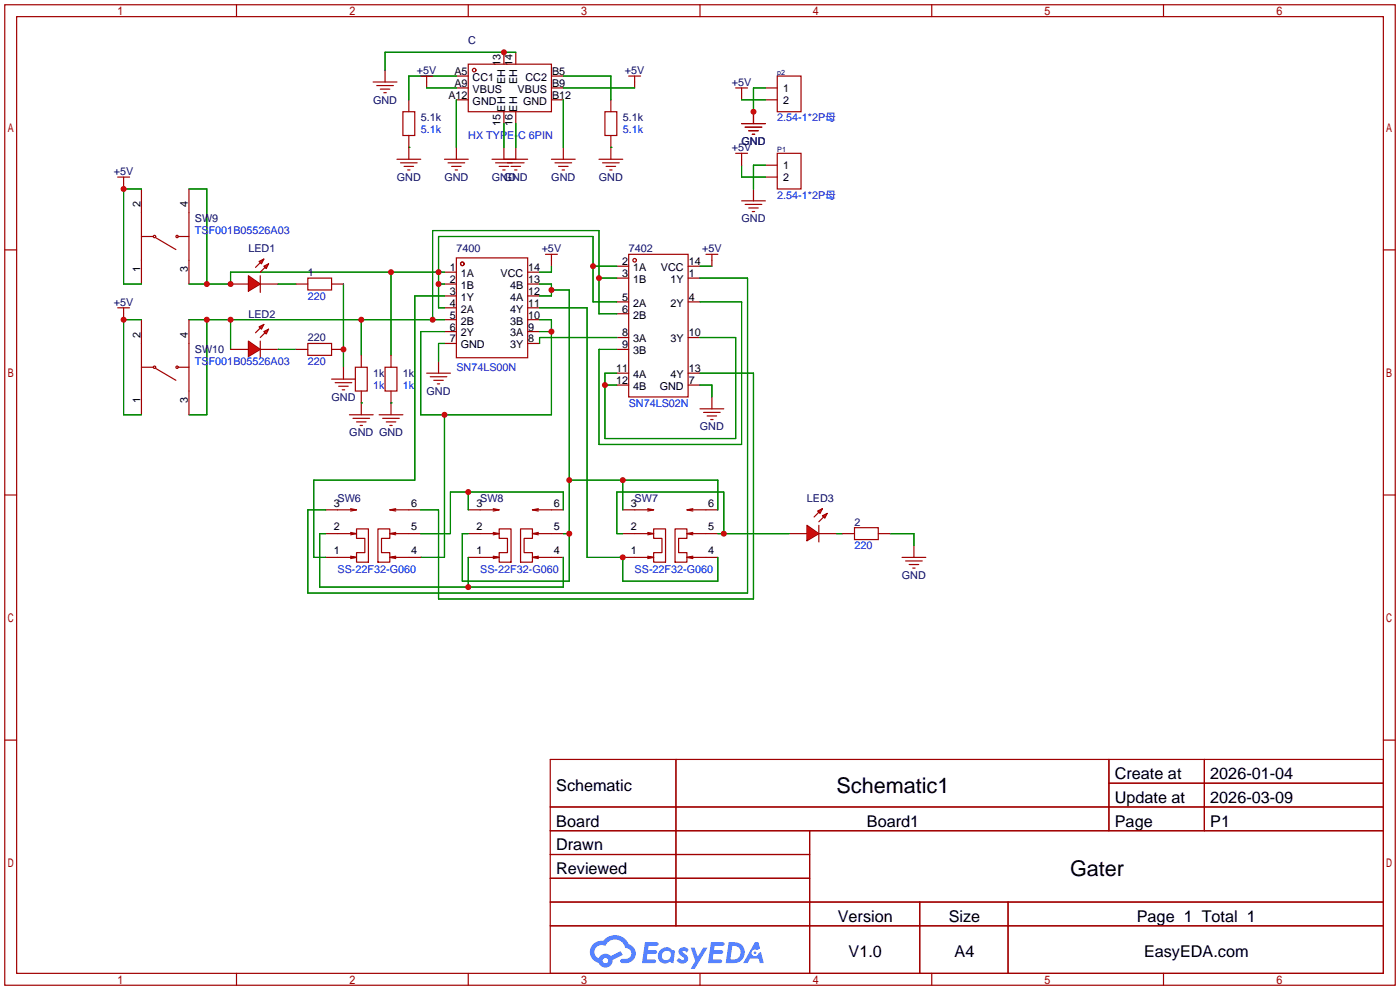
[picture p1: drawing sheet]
<svg xmlns="http://www.w3.org/2000/svg" width="299mm" height="212mm" viewBox="0 0 299 212" stroke-linecap="round" stroke-linejoin="round" font-family="sans-serif">
<g fill="none" stroke="#a10000" stroke-width=".25">
<path d="M1 1h297.2v209.6h-297.2zM3.6 3.6h292.1v204.4h-292.1zM50.5 1v2.6M100.1 1v2.6M149.6 1v2.6M199.1 1v2.6M248.7 1v2.6M1 53.4h2.6M295.7 53.4h2.5M1 105.8h2.6M295.7 105.8h2.5M1 158.2h2.6"/>
<path d="M295.7 158.2h2.5M117.6 162.3h178.1v45.7h-178.1zM117.6 172.5h178.1M117.6 177.5h178.1M144.5 162.3v35.6M173 177.5v30.5M237 162.3v15.2M237 167.4h58.7M257.4 162.3v15.2M117.6 182.6h55.4M117.6 192.8h178.1M117.6 187.7h55.4"/>
<path d="M117.6 197.9h178.1M196.6 192.8v15.2M215.4 192.8v15.2M50.5 208v2.6M100.1 208v2.6M149.6 208v2.6M199.1 208v2.6M248.7 208v2.6"/>
</g>
<g fill="#5487ff">
<path d="M145.3 202.7a1.3 1.3 0 0 1 1.9 .3l-.4 .6a.54 .54 0 0 0-.9-.2l.1 .2a1.34 1.34 0 0 1 .9 1.8 1.47 1.47 0 0 1-2.3-.1l.5-.6 .8 .5a.31 .31 0 0 0 .4-.3 .31 .31 0 0 0-.3-.4 1.12 1.12 0 0 1-.7-1.8z"/>
<path d="M147.6 202.5h.9l.6 2 1.2-2h.9l-2.7 4.6h-.9l1-1.7z"/>
<path d="M137.8 201.4h1.7a1.31 1.31 0 0 1 1.2 .2 .4 .4 0 0 1-.3 .5l-1.8 .1-.1 .9h1.6a.4 .4 0 0 1 .4 .4 .4 .4 0 0 1-.5 .4h-1.6l-.2 1.2h1.4a.46 .46 0 0 1 .5 0 .46 .46 0 0 1 .1 .5l-.4 .2h-2.6z"/>
<path d="M151.9 201.4h1.7a1.32 1.32 0 0 1 1.2 .2 .39 .39 0 0 1-.3 .5l-1.8 .1-.1 .9h1.6a.4 .4 0 0 1 .4 .4 .4 .4 0 0 1-.4 .4h-1.7l-.2 1.2h1.4a.46 .46 0 0 1 .5 0 .46 .46 0 0 1 .1 .5l-.4 .2h-2.6z"/>
<path d="M161.3 201.4h.8l.3 1.3-.6 .4a.75 .75 0 0 0-1.1 .3 .75 .75 0 0 0 .5 1 .75 .75 0 0 0 .9-.7l.5-.2 .6 2.3h-.8l-.3-.9h-1.8l-.5 .9h-1z"/>
<path d="M155.7 201.4l-.6 4.4h1.5a2.27 2.27 0 0 0 2.6-2.2 2.27 2.27 0 0 0-2.7-2.2zM156.5 202.1a1.5 1.5 0 0 1 1.8 1.6 1.5 1.5 0 0 1-1.9 1.4h-.3z"/>
<path d="M141.2 203a1.6 1.6 0 0 0-.3 2.3 1.6 1.6 0 0 0 2.3 .2l.7 .3 .3-2.4-.1-.3-.5-.1a1.58 1.58 0 0 0-2.4 0zM141.8 203.5a.98 .98 0 0 1 1.6 .4 .98 .98 0 0 1-1.1 1.3 .94 .94 0 0 1-.9-.7 .94 .94 0 0 1 .4-1z"/>
<path d="M126.8 201.8a2.37 2.37 0 0 0 1.1 4 1.54 1.54 0 0 0 1.8 1 1.54 1.54 0 0 0 1.2-1.6l2.2-1.1-.5-.8-2 1a1.57 1.57 0 0 0-2.7 .5 1.5 1.5 0 0 1-.7-2.1 1.5 1.5 0 0 1 2.2-.5 2.23 2.23 0 0 1 2.3-1.4 2.23 2.23 0 0 1 2 1.8 1.16 1.16 0 0 1 1.2 1.1 1.16 1.16 0 0 1-1.1 1.2h-.7a.47 .47 0 0 0-.5 .4 .47 .47 0 0 0 .4 .5 2.17 2.17 0 0 0 2.5-.9 2.17 2.17 0 0 0-.3-2.7l-.8-.4a3.2 3.2 0 0 0-5.5-.7l-1.1 .1zM128.8 205.3a.6 .6 0 0 1 1.2 0 .6 .6 0 0 1-1.2 0z"/>
<circle cx="161.4" cy="203.6" r=".28"/>
</g>
<g fill="none" stroke="#a10000" stroke-width=".25">
<path d="M55.6 58.9v3.6M95 58.2h2.5M97.5 55.1h15.3v21.4h-15.3zM112.8 58.2h2.5M116.6 54.4h2.5M117.9 54.4v2.5M131.8 56.9h2.6M131.8 59.4h2.6M134.4 54.4h12.7v30.4h-12.7zM147.1 56.9h2.5M147.1 59.4h2.5M150.9 54.4h2.5"/>
<path d="M152.1 54.4v2.5M49.3 60.7h3.8M55.6 60.7h3.8M91.2 79.8h5.1M93.7 77.2v2.6M95 60.7h2.5M95 63.2h2.5M95 65.8h2.5M95 68.3h2.5M95 70.9h2.5M95 73.4h2.5M112.8 60.7h2.5"/>
<path d="M112.8 63.2h2.5M112.8 65.8h2.5M112.8 68.3h2.5M112.8 70.9h2.5M112.8 73.4h2.5M131.8 79.8h2.6M131.8 72.1h2.6M131.8 74.7h2.6M131.8 67.1h2.6M131.8 64.5h2.6M147.1 79.8h2.5M147.1 72.1h2.5"/>
<path d="M147.1 64.5h2.5M91.9 80.5h3.6M92.7 81.3h2M93.5 82h.5M131.8 82.3h2.6M147.1 82.3h2.5M149.6 87.4h5.1M150.4 88.1h3.5M151.1 88.9h2.1M151.9 89.7h.5M152.1 84.8v2.6"/>
<circle cx="98.8" cy="56.4" r=".38"/>
<circle cx="135.6" cy="55.6" r=".38"/>
</g>
<g fill="none" stroke="#008700" stroke-width=".25">
<path d="M40.4 40.4h3.8v20.3M83.6 58.2v17.7M95 58.2h-45.7v2.5h-8.9M117.9 56.9v1.3h-2.6M126.7 56.9h5.1M128 59.4h3.8M149.6 56.9h2.5M40.4 68.3h54.6M44.2 68.3v20.3h-3.8M49.3 68.3v6.4M77.2 68.3v7.6M93.7 60.7h1.3"/>
<path d="M95 73.4h-1.3v3.8M115.3 68.3h2.6v20.3h-28v-17.7h5.1M115.3 70.9h2.6M131.8 64.5h-5.1v-14h-33v15.3h1.3M131.8 67.1h-3.8v-17.8h-35.5v19M131.8 72.1h-16.5v1.3M149.6 64.5h8.9v30.5h-30.5v-20.3h3.8M149.6 72.1h7.6v21.6h-27.9v-13.9h2.5M95 88.6v30.5h-5.1M129.3 82.3h2.5M149.6 82.3h2.5v2.5"/>
</g>
<g fill="#f00" stroke="#a10000" stroke-width=".25">
<path d="M53.1 58.9l2.5 1.8-2.5 1.5z"/>
<path d="M55.4 55.9l1-.5-.5 1z"/>
<path d="M56.4 56.9l1-.5-.5 1z"/>
</g>
<path d="M55.6 56.1l-1 1.1M56.6 57.2l-1 1M49.3 74.7h3.8M55.6 74.7h3.8M55.6 72.9v3.6" fill="none" stroke="#a10000" stroke-width=".25"/>
<g fill="#f00" stroke="#a10000" stroke-width=".25">
<path d="M53.1 72.9l2.5 1.8-2.5 1.5z"/>
<path d="M55.4 69.8l1-.5-.5 1.1z"/>
<path d="M56.4 70.9l1-.5-.5 1z"/>
</g>
<path d="M55.6 70.1l-1 1M56.6 71.1l-1 1M168.7 114h3.8M175 114h3.8M175 112.3v3.5" fill="none" stroke="#a10000" stroke-width=".25"/>
<g fill="#f00" stroke="#a10000" stroke-width=".25">
<path d="M172.5 112.3l2.5 1.7-2.5 1.6z"/>
<path d="M174.8 109.2l1-.5-.5 1z"/>
<path d="M175.8 110.2l1-.5-.5 1z"/>
</g>
<g fill="none" stroke="#a10000" stroke-width=".25">
<path d="M79.8 17.5h5M80.5 18.3h3.6M81.3 19.1h2M82 19.8h.5M82.3 15v2.5M89.9 16.3h2.6M91.2 16.3v2.5M97.5 18.8h2.6M97.5 16.3h2.6M100.1 13.7h17.8v10.2h-17.8zM107.7 11.2v2.5M110.2 11.2v2.5"/>
<path d="M117.9 18.8h2.5M117.9 16.3h2.5M134.4 16.3h2.5M135.6 16.3v2.5M157.2 18.8h2.6M158.5 18.8v2.5M163.6 18.8h2.5M166.1 16.3h5.1v7.6h-5.1zM25.1 37.8h2.6M26.4 37.8v2.6M84.8 34h5.1M85.6 34.8h3.6"/>
<path d="M86.1 23.9h2.5v5.1h-2.5zM86.4 35.6h2M87.1 36.3h.5M87.4 21.3v2.6M87.4 29v5M95 34h5.1M95.8 34.8h3.5M96.5 35.6h2.1M97.3 36.3h.5M97.5 21.3h2.6M97.5 31.5v2.5M105.2 34h7.6"/>
<path d="M105.9 34.8h6.1M106.7 35.6h2M107.4 36.3h.5M107.7 23.9v2.5M107.7 31.5v2.5M109.2 35.6h2.1M110 36.3h.5M110.2 23.9v2.5M110.2 31.5v2.5M117.9 21.3h2.5M117.9 34h5M118.6 34.8h3.6"/>
<path d="M119.4 35.6h2M120.1 36.3h.5M120.4 31.5v2.5M128 34h5.1M128.8 34.8h3.5M129.3 23.9h2.5v5.1h-2.5zM129.5 35.6h2.1M130.3 36.3h.5M130.6 21.3v2.6M130.6 29v5M157.2 32.8h2.6M158.5 32.8v2.5"/>
<path d="M158.5 26.4h5.1M159.3 27.2h3.5M160 27.9h2.1M160.8 28.7h.5M161 23.9v2.5M163.6 37.8h2.5M163.6 21.3h2.5M163.6 35.3h2.5M166.1 32.8h5.1v7.6h-5.1zM30.2 40.4v20.3M30.2 50.5h2.6M33.3 50.8l4.3 2.5"/>
<path d="M38.1 50.5h2.3M40.4 40.4v20.3M65.8 59.4h5.1v2.6h-5.1zM158.5 42.9h5.1M159.3 43.7h3.5M160 44.4h2.1M160.8 45.2h.5M161 40.4v2.5M25.1 65.8h2.6M26.4 65.8v2.5M30.2 68.3v20.3M30.2 78.5h2.6"/>
<path d="M33.3 78.7l4.3 2.6M38.1 78.5h2.3M40.4 68.3v20.3M63.2 74.7h2.6M63.2 60.7h2.6M65.8 73.4h5.1v2.5h-5.1zM70.9 74.7h2.5M70.9 60.7h2.5M73.4 78.5v2.5M75.9 78.5h2.6v5.1h-2.6zM77.2 75.9v2.6M82.3 78.5h2.5v5.1h-2.5z"/>
<path d="M83.6 75.9v2.6M70.9 81h5M71.6 81.8h3.6M72.4 82.5h2M73.2 83.3h.5M74.7 88.6h5.1M75.4 89.4h3.6M76.2 90.2h2M77 90.9h.5M77.2 83.6v5M81 88.6h5.1M81.8 89.4h3.5"/>
<path d="M82.5 90.2h2.1M83.3 90.9h.5M83.6 83.6v5M74.9 118.9l1.3 .2h-6.6M74.9 113.8l1.3 .2h-6.6M74.9 108.7l1.3 .3h-6.6M76.2 113h2.5v7.1h-2.5v-2h1.8v-3h-1.8zM76.2 119.1l-1.3 .3M76.2 114l-1.3 .3M76.2 109l-1.3 .2M80.8 113h2.5v2.1h-1.8v3h1.8v2h-2.5zM83.3 119.1l1.3 .3"/>
<path d="M83.3 114l1.3 .3M83.3 109l1.3 .2M84.6 118.9l-1.3 .2h6.6M84.6 113.8l-1.3 .2h6.6M84.6 108.7l-1.3 .3h6.6M105.4 118.9l1.3 .2h-6.6M105.4 113.8l1.3 .2h-6.6M105.4 108.7l1.3 .3h-6.6M106.7 113h2.5v7.1h-2.5v-2h1.8v-3h-1.8zM106.7 119.1l-1.3 .3M106.7 114l-1.3 .3M106.7 109l-1.3 .2"/>
<path d="M111.3 113h2.5v2.1h-1.8v3h1.8v2h-2.5zM113.8 119.1l1.3 .3M113.8 114l1.3 .3M113.8 109l1.3 .2M115.1 118.9l-1.3 .2h6.6M115.1 113.8l-1.3 .2h6.6M115.1 108.7l-1.3 .3h6.6M138.4 118.9l1.3 .2h-6.6M138.4 113.8l1.3 .2h-6.6M138.4 108.7l1.3 .3h-6.6M139.7 113h2.5v7.1h-2.5v-2h1.8v-3h-1.8zM139.7 119.1l-1.3 .3"/>
<path d="M139.7 114l-1.3 .3M139.7 109l-1.3 .2M144.3 113h2.5v2.1h-1.8v3h1.8v2h-2.5zM146.8 119.1l1.3 .3M146.8 114l1.3 .3M146.8 109l1.3 .2M148.1 118.9l-1.3 .2h6.6M148.1 113.8l-1.3 .2h6.6M148.1 108.7l-1.3 .3h6.6M175 109.5l-1 1M176 110.5l-1 1M180.1 114h2.5"/>
<path d="M182.6 112.8h5.1v2.5h-5.1zM187.7 114h2.5M192.8 119.1h5.1M193.5 119.9h3.6M195.3 116.6v2.5M194.3 120.6h2M195.1 121.4h.5"/>
<circle cx="101.3" cy="15" r=".38"/>
<circle cx="33" cy="50.5" r=".25"/>
<circle cx="37.8" cy="50.5" r=".25"/>
<circle cx="33" cy="78.5" r=".25"/>
<circle cx="37.8" cy="78.5" r=".25"/>
</g>
<g fill="none" stroke="#008700" stroke-width=".25">
<path d="M91.2 18.8h6.3M97.5 16.3h-10.1v5M110.2 11.2h-27.9v3.8M120.4 18.8h15.2M120.4 16.3h10.2v5M163.6 18.8h-2.6v5.1M87.4 31.5h.1M97.5 21.3v10.2M107.7 26.4v5.1M110.2 26.4v5.1M120.4 21.3v10.2M130.6 31.5h.1"/>
<path d="M158.5 21.3h5.1M158.5 35.3v2.5h5.1M163.6 35.3h-2.6v5.1M30.2 40.4h-3.8v20.3h3.8M149.6 59.4h10.2v67.3h-94v-17.7h3.8M30.2 68.3h-3.8v20.3h3.8M59.4 74.7h3.8M59.4 60.7h3.8M73.4 60.7v17.8M95 63.2h-6.4v39.4h-21.5v16.5h2.5M115.3 60.7h2.6v2.5h-2.6M115.3 65.8h10.2v53.3h7.6v5.1h20.3v-5.1"/>
<path d="M117.9 62h3.8v62.2h-22.9v-10.2h1.3M149.6 79.8h11.4v48.2h-67.3v-19h-3.8M77.2 86.1h.1M83.6 86.1h.1M69.6 114h-1.3v11.5h52.1v-6.4M100.1 105.2v3.8M100.1 119.1v6.4M120.4 109v-3.8h-24.1v8.8h-6.4M120.4 114h1.3M121.7 102.6h31.7v6.4M133.1 114h-1.3v-8.8h22.9v8.8M133.1 102.6v6.4"/>
<path d="M153.4 114h15.3M178.8 114h1.3M190.2 114h5.1v2.6"/>
</g>
<g fill="#c00">
<circle cx="93.7" cy="60.7" r=".63"/>
<circle cx="93.7" cy="58.2" r=".63"/>
<circle cx="126.7" cy="56.9" r=".63"/>
<circle cx="83.6" cy="58.2" r=".63"/>
<circle cx="49.3" cy="60.7" r=".63"/>
<circle cx="44.2" cy="60.7" r=".63"/>
<circle cx="128" cy="59.4" r=".63"/>
<circle cx="92.5" cy="68.3" r=".63"/>
<circle cx="77.2" cy="68.3" r=".63"/>
<circle cx="49.3" cy="68.3" r=".63"/>
<circle cx="44.2" cy="68.3" r=".63"/>
<circle cx="117.9" cy="70.9" r=".63"/>
<circle cx="95" cy="88.6" r=".63"/>
<circle cx="129.3" cy="82.3" r=".63"/>
<circle cx="73.4" cy="74.7" r=".63"/>
<circle cx="117.9" cy="62" r=".63"/>
<circle cx="121.7" cy="102.6" r=".63"/>
<circle cx="121.7" cy="114" r=".63"/>
<circle cx="133.1" cy="102.6" r=".63"/>
<circle cx="26.4" cy="40.4" r=".63"/>
<circle cx="26.4" cy="68.3" r=".63"/>
<circle cx="154.7" cy="114" r=".63"/>
<circle cx="133.1" cy="119.1" r=".63"/>
<circle cx="100.1" cy="125.5" r=".63"/>
<circle cx="161" cy="23.9" r=".63"/>
<circle cx="107.7" cy="11.2" r=".63"/>
<circle cx="100.1" cy="105.2" r=".63"/>
</g>
<g font-size="4.6">
<text x="178.8" y="169.4">Schematic1</text>
<text x="228.7" y="187.2">Gater</text>
</g>
<g font-size="3.5">
<text x="238.3" y="166.5">Create at</text>
<text x="258.7" y="166.5">2026-01-04</text>
<text x="118.9" y="169.1">Schematic</text>
<text x="238.3" y="171.6">Update at</text>
<text x="258.7" y="171.6">2026-03-09</text>
<text x="118.9" y="176.7">Board</text>
<text x="185.3" y="176.7">Board1</text>
<text x="238.3" y="176.7">Page</text>
<text x="258.7" y="176.7">P1</text>
<text x="118.9" y="181.8">Drawn</text>
<text x="118.9" y="186.8">Reviewed</text>
<text x="179.1" y="197">Version</text>
<text x="202.8" y="197">Size</text>
<text x="243" y="197">Page 1 Total 1</text>
<text x="181.4" y="204.6">V1.0</text>
<text x="204" y="204.6">A4</text>
<text x="244.5" y="204.6">EasyEDA.com</text>
</g>
<g font-size="2.3" fill="#000080">
<text x="100.1" y="9.4">C</text>
<text x="89.1" y="15.8">+5V</text>
<text x="133.6" y="15.8">+5V</text>
<text x="79.7" y="22.1">GND</text>
<text x="156.4" y="18.3">+5V</text>
<text x="89.9" y="26">5.1k</text>
<text x="133.1" y="26">5.1k</text>
<text x="156.4" y="32.3">+5V</text>
<text x="158.5" y="31">GND</text>
<text x="24.3" y="37.4">+5V</text>
<text x="84.8" y="38.7">GND</text>
<text x="95" y="38.7">GND</text>
<text x="105.1" y="38.7">GND</text>
<text x="107.7" y="38.7">GND</text>
<text x="117.8" y="38.7">GND</text>
<text x="128" y="38.7">GND</text>
<text x="41.7" y="47.5">SW9</text>
<text x="158.5" y="47.5">GND</text>
<text x="53.1" y="53.9">LED1</text>
<text x="97.5" y="53.9">7400</text>
<text x="115.8" y="53.9">+5V</text>
<text x="134.4" y="53.9">7402</text>
<text x="150.1" y="53.9">+5V</text>
<text x="65.8" y="59">1</text>
<text x="24.3" y="65.3">+5V</text>
<text x="53.1" y="67.9">LED2</text>
<text x="41.7" y="75.5">SW10</text>
<text x="65.8" y="72.9">220</text>
<text x="79.8" y="80.6">1k</text>
<text x="86.1" y="80.6">1k</text>
<text x="70.8" y="85.6">GND</text>
<text x="91.2" y="84.4">GND</text>
<text x="74.7" y="93.3">GND GND</text>
<text x="149.6" y="92">GND</text>
<text x="72.1" y="107.2">SW6</text>
<text x="102.6" y="107.2">SW8</text>
<text x="135.6" y="107.2">SW7</text>
<text x="172.5" y="107.2">LED3</text>
<text x="182.6" y="112.3">2</text>
<text x="192.8" y="123.7">GND</text>
</g>
<g font-size="2.3">
<text x="97.1" y="16">A5</text>
<text x="101" y="17.3">CC1</text>
<text x="107" y="14.2" transform="rotate(-90 107 14.2)">13</text>
<text x="108" y="17.9" transform="rotate(-90 108 17.9)">EH</text>
<text x="109.5" y="14.2" transform="rotate(-90 109.5 14.2)">14</text>
<text x="110.5" y="17.9" transform="rotate(-90 110.5 17.9)">EH</text>
<text x="112.3" y="17.3">CC2</text>
<text x="118" y="16">B5</text>
<text x="95.8" y="21.1">A12</text>
<text x="97.1" y="18.6">A9</text>
<text x="101" y="22.4">GND</text>
<text x="101" y="19.8">VBUS</text>
<text x="108" y="23.9" transform="rotate(-90 108 23.9)">EH</text>
<text x="110.5" y="23.9" transform="rotate(-90 110.5 23.9)">EH</text>
<text x="110.6" y="19.8">VBUS</text>
<text x="111.8" y="22.4">GND</text>
<text x="118" y="21.1">B12</text>
<text x="118" y="18.6">B9</text>
<text x="167.4" y="19.6">1</text>
<text x="167.4" y="22.1">2</text>
<text x="107" y="26.9" transform="rotate(-90 107 26.9)">15</text>
<text x="109.5" y="26.9" transform="rotate(-90 109.5 26.9)">16</text>
<text x="167.4" y="36.1">1</text>
<text x="167.4" y="38.6">2</text>
<text x="30" y="44.2" transform="rotate(-90 30 44.2)">2</text>
<text x="40.2" y="44.2" transform="rotate(-90 40.2 44.2)">4</text>
<text x="30" y="58.2" transform="rotate(-90 30 58.2)">1</text>
<text x="40.2" y="58.2" transform="rotate(-90 40.2 58.2)">3</text>
<text x="96.1" y="57.9">1</text>
<text x="98.5" y="59.2">1A</text>
<text x="107" y="59.2">VCC</text>
<text x="112.9" y="57.9">14</text>
<text x="133" y="59.2">3</text>
<text x="133" y="56.7">2</text>
<text x="135.3" y="57.9">1A</text>
<text x="141.3" y="57.9">VCC</text>
<text x="147.2" y="56.7">14</text>
<text x="147.2" y="59.2">1</text>
<text x="96.1" y="60.5">2</text>
<text x="96.1" y="63">3</text>
<text x="96.1" y="65.6">4</text>
<text x="98.5" y="61.7">1B</text>
<text x="98.5" y="64.3">1Y</text>
<text x="109" y="64.3">4A</text>
<text x="109" y="61.7">4B</text>
<text x="112.9" y="65.6">11</text>
<text x="112.9" y="63">12</text>
<text x="112.9" y="60.5">13</text>
<text x="133" y="64.3">5</text>
<text x="135.3" y="65.6">2A</text>
<text x="135.3" y="60.5">1B</text>
<text x="143.3" y="65.6">2Y</text>
<text x="143.3" y="60.5">1Y</text>
<text x="147.2" y="64.3">4</text>
<text x="96.1" y="68.1">5</text>
<text x="96.1" y="70.6">6</text>
<text x="98.5" y="66.8">2A</text>
<text x="98.5" y="69.4">2B</text>
<text x="98.5" y="71.9">2Y</text>
<text x="109" y="71.9">3A</text>
<text x="109" y="69.4">3B</text>
<text x="109" y="66.8">4Y</text>
<text x="112.9" y="70.6">9</text>
<text x="112.9" y="68.1">10</text>
<text x="133" y="71.9">8</text>
<text x="133" y="66.8">6</text>
<text x="135.3" y="68.1">2B</text>
<text x="147.2" y="71.9">10</text>
<text x="30" y="72.1" transform="rotate(-90 30 72.1)">2</text>
<text x="40.2" y="72.1" transform="rotate(-90 40.2 72.1)">4</text>
<text x="96.1" y="73.2">7</text>
<text x="98.5" y="74.4">GND</text>
<text x="109" y="74.4">3Y</text>
<text x="112.9" y="73.2">8</text>
<text x="133" y="74.4">9</text>
<text x="135.3" y="75.7">3B</text>
<text x="135.3" y="73.2">3A</text>
<text x="143.3" y="73.2">3Y</text>
<text x="131.7" y="82.1">12</text>
<text x="131.7" y="79.5">11</text>
<text x="135.3" y="83.3">4B</text>
<text x="135.3" y="80.8">4A</text>
<text x="141" y="83.3">GND</text>
<text x="143.3" y="80.8">4Y</text>
<text x="147.2" y="79.5">13</text>
<text x="147.2" y="82.1">7</text>
<text x="30" y="86.1" transform="rotate(-90 30 86.1)">1</text>
<text x="40.2" y="86.1" transform="rotate(-90 40.2 86.1)">3</text>
<text x="71.3" y="113.3">2</text>
<text x="71.3" y="108.2">3</text>
<text x="87.9" y="113.3">5</text>
<text x="87.9" y="108.2">6</text>
<text x="101.8" y="113.3">2</text>
<text x="101.8" y="108.2">3</text>
<text x="118.3" y="113.3">5</text>
<text x="118.3" y="108.2">6</text>
<text x="134.8" y="113.3">2</text>
<text x="134.8" y="108.2">3</text>
<text x="151.4" y="113.3">5</text>
<text x="151.4" y="108.2">6</text>
<text x="71.3" y="118.4">1</text>
<text x="87.9" y="118.4">4</text>
<text x="101.8" y="118.4">1</text>
<text x="118.3" y="118.4">4</text>
<text x="134.8" y="118.4">1</text>
<text x="151.4" y="118.4">4</text>
</g>
<g font-size="2.3" fill="#00f">
<text x="89.9" y="28.5">5.1k</text>
<text x="100.1" y="29.8">HX TYPE-C 6PIN</text>
<text x="133.1" y="28.5">5.1k</text>
<text x="166.1" y="26">2.54-1*2P母</text>
<text x="166.1" y="42.5">2.54-1*2P母</text>
<text x="41.7" y="50.1">TSF001B05526A03</text>
<text x="65.8" y="64.1">220</text>
<text x="41.7" y="78">TSF001B05526A03</text>
<text x="65.8" y="78">220</text>
<text x="79.8" y="83.1">1k</text>
<text x="86.1" y="83.1">1k</text>
<text x="97.5" y="79.3">SN74LS00N</text>
<text x="134.4" y="86.9">SN74LS02N</text>
<text x="182.6" y="117.4">220</text>
<text x="72.1" y="122.5">SS-22F32-G060</text>
<text x="102.6" y="122.5">SS-22F32-G060</text>
<text x="135.6" y="122.5">SS-22F32-G060</text>
</g>
<g font-size="1.6" fill="#000080">
<text x="166.1" y="15.9">p2</text>
<text x="166.1" y="32.5">P1</text>
</g>
</svg>
